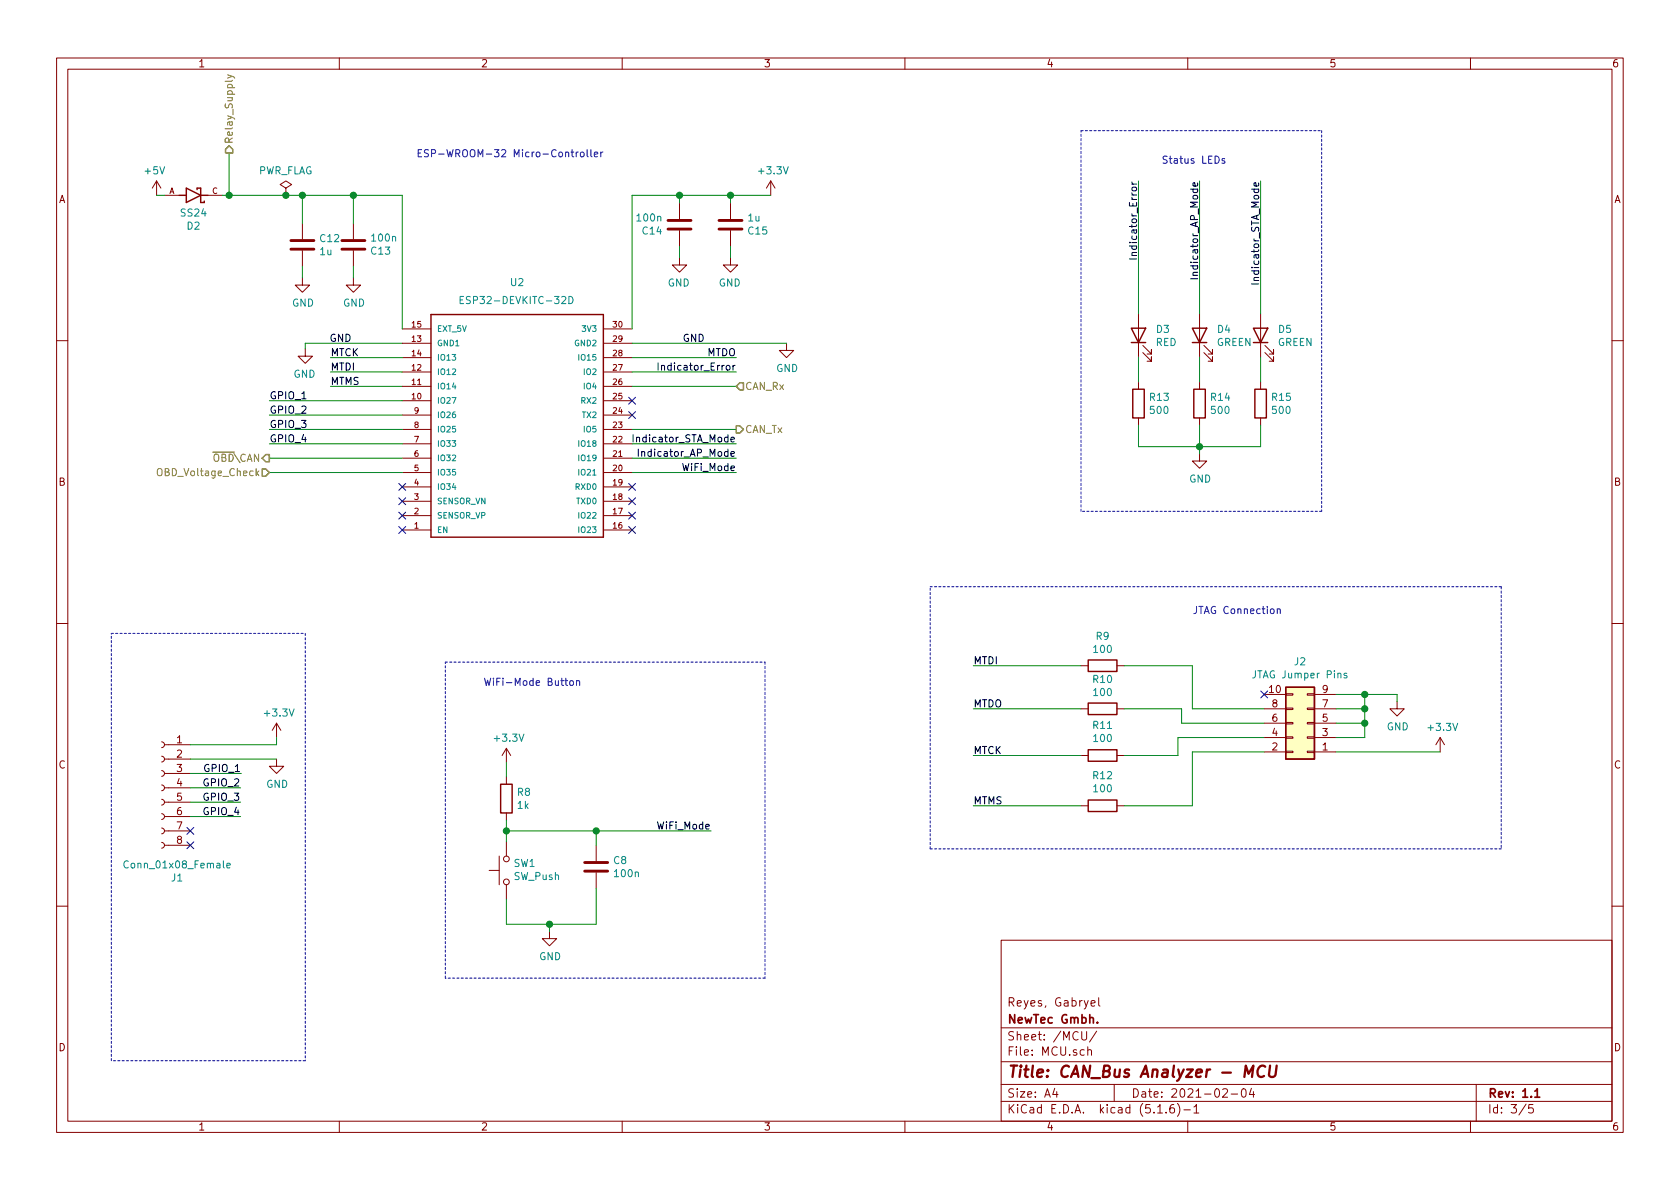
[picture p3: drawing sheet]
<svg xmlns="http://www.w3.org/2000/svg" width="297mm" height="210mm" viewBox="0 0 297 210" stroke-linecap="round" stroke-linejoin="round" font-family="sans-serif">
<g fill="none" stroke="#840000" stroke-width=".18">
<path d="M10 10.3h277v189.9h-277zM12 12.2h273v186.1h-273zM60 10.3v1.9M110 10.3v1.9M160 10.3v1.9M210 10.3v1.9M260 10.3v1.9M27.7 32l.7 1.3M27.7 32v2.5M27.7 32l-.8 1.3M29.1 34.5h2.6M36.8 34.5h2.5"/>
<path d="M50.5 33.3l-1-.7 1-.6 1.1 .6-1.1 .7v1.2M50.5 34.5h.1M53.5 39.5v2.8M62.5 39.5v2.8M120.1 35.9v2.8M129.2 35.9v2.8M136.3 32l-.8 1.3M136.3 32v2.5M136.3 32l.7 1.3M53.5 49.1v1.3h1.2l-1.2 1.3-1.3-1.3h1.3M53.5 44.3v2.8M62.5 49.1v1.3h1.3l-1.3 1.3-1.3-1.3h1.3"/>
<path d="M62.5 44.3v2.8M71.1 58.2h5.1M106.7 58.2h5.1M120.1 45.6v1.3h-1.2l1.2 1.2 1.3-1.2h-1.3M120.1 40.8v2.8M129.2 45.6v1.3h-1.3l1.3 1.2 1.2-1.2h-1.2M129.2 40.8v2.8M201.3 55.5v7.6M212.1 55.5v7.6M222.9 55.5v7.6M10 60.2h2M54 61.7v1.3h-1.3l1.3 1.3 1.2-1.3h-1.2"/>
<path d="M71.1 70.9h5.1M71.1 68.3h5.1M71.1 65.8h5.1M71.1 60.7h5.1M71.1 63.2h5.1M71.1 78.5h5.1M71.1 75.9h5.1M71.1 73.4h5.1M106.7 70.9h5.1M106.7 68.3h5.1M106.7 65.8h5.1M106.7 60.7h5.1"/>
<path d="M106.7 63.2h5.1M106.7 78.5h5.1M106.7 75.9h5.1M106.7 73.4h5.1M139.1 60.7v1.3h1.2l-1.2 1.2-1.3-1.2h1.3M201.3 67.6v1.2M201.3 73.9v1.3M202.1 62.4l1.5 1.5v-.8v.8h-.8M202.1 61.1l1.5 1.5v-.8v.8h-.8M212.1 67.6v1.2M212.1 73.9v1.3M212.9 62.4l1.5 1.5v-.8v.8h-.8"/>
<path d="M212.9 61.1l1.5 1.5v-.8v.8h-.8M222.9 67.6v1.2M222.9 73.9v1.3M223.6 62.4l1.6 1.5v-.8v.8h-.8M223.6 61.1l1.6 1.5v-.8v.8h-.8M285 60.2h2M71.1 93.7h5.1M71.1 91.2h5.1M71.1 88.6h5.1M71.1 86.1h5.1M71.1 83.6h5.1M71.1 81h5.1"/>
<path d="M106.7 93.7h5.1M106.7 91.2h5.1M106.7 88.6h5.1M106.7 86.1h5.1M106.7 83.6h5.1M106.7 81h5.1M212.1 80.3v1.2h1.3l-1.3 1.3-1.3-1.3h1.3M10 110.3h2M191.1 117.7h1.3M197.5 117.7h1.3M285 110.3h2M28.6 138.8l.3 .1 .2 .3-.1 .4-.4 .2"/>
<path d="M28.6 136.3l.3 .1 .2 .3-.1 .4-.4 .2M28.6 133.7l.3 .2 .2 .2-.1 .5-.4 .1M28.6 131.2l.3 .1 .2 .3-.1 .4-.4 .2M29.1 139.3h4.6M29.1 136.8h4.6M29.1 134.2h4.6M29.1 131.7h4.6M48.9 134.2v1.3h1.3l-1.3 1.3-1.3-1.3h1.3M48.9 127.9l-.8 1.3M48.9 127.9v2.5M48.9 127.9l.8 1.3M89.5 132.3v2.6"/>
<path d="M89.5 137.4v1.3M89.5 132.3l-.7 1.3M89.5 132.3l.8 1.3M191.1 133.6h1.3M191.1 125.3h1.3M197.5 133.6h1.3M197.5 125.3h1.3M223.5 133h3.8M223.5 122.8h3.8M223.5 130.4h3.8M223.5 127.9h3.8M223.5 125.3h3.8"/>
<path d="M227.3 122.7h1.3v.2h-1.3zM227.3 125.2h1.3v.3h-1.3zM227.3 130.3h1.3v.3h-1.3zM227.3 132.8h1.3v.3h-1.3zM227.3 127.8h1.3v.2h-1.3zM231.1 122.7h1.3v.2h-1.3zM231.1 125.2h1.3v.3h-1.3zM231.1 130.3h1.3v.3h-1.3zM231.1 132.8h1.3v.3h-1.3zM231.1 127.8h1.3v.2h-1.3zM232.4 133h3.8M232.4 122.8h3.8"/>
<path d="M232.4 130.4h3.8M232.4 127.9h3.8M232.4 125.3h3.8M247 124.1v1.2h1.3l-1.3 1.3-1.3-1.3h1.3M254.6 130.4l-.7 1.3M254.6 130.4v2.6M254.6 130.4l.8 1.3M28.6 149l.3 .1 .2 .3-.1 .4-.4 .2M28.6 146.4l.3 .2 .2 .2-.1 .5-.4 .1M28.6 143.9l.3 .1 .2 .3-.1 .4-.4 .2M28.6 141.3l.3 .2 .2 .3-.1 .4-.4 .2M29.1 149.5h4.6"/>
<path d="M29.1 146.9h4.6M29.1 144.4h4.6M29.1 141.9h4.6M86.5 153.9h1.8M88.3 151.4v5.1M89.5 143.8v1.2M89.5 148.8v2.6M89.5 156.5v2.5M105.4 149.5v2.8M105.4 154.3v2.8M191.1 142.5h1.3M197.5 142.5h1.3"/>
<path d="M10 160.2h2M97.2 164.7v1.3h1.2l-1.2 1.3-1.3-1.3h1.3M177 166.3h108v32h-108zM192.9 177.4l.7-.1-.1-.3-.4-.1-.2 .2 .1 .7h.5M194.3 176.4v1.3l.2 .2M285 160.2h2M60 198.3v1.9M110 198.3v1.9M160 198.3v1.9M177 194.8h108M177 191.8h108M177 187.8h108"/>
<path d="M177 181.8h108M186.5 192.5l-.4 1h1M186.8 193v1M191.3 182.4v1.2l.3 .3h.2l.3-.3v-1.2M192.3 185.7h.1a.37 .37 0 0 1 .6 .1v.8M192.3 185.1v1.5M193.9 182.3l-1.3 2M197 191.8v3M204.7 196.8h.8M206.2 196.7v.1M207.5 195.3a.59 .59 0 0 0-.7 .7v.5l.2 .2 .4 .1 .2-.1 .1-.5-.2-.2-.4-.1-.3 .3M208.2 195.1a1.71 1.71 0 0 1 0 2.3"/>
<path d="M209.3 196.3h1.2M210 198.3v1.9M211.1 195.8l.4-.5v1.5M211.1 196.8h.9M216.2 192.7l.2-.2h.4l.2 .5-.9 1h.9M217.7 193.5h1.1M219.6 192.7l.4-.2a.94 .94 0 0 1 0 1.5 .82 .82 0 0 1-.4-1.3zM221.3 192.5l-.4 1h.9M221.6 193v1M260 198.3v1.9M261 191.8v6.5M269.8 195.2l-1.2 2"/>
<path d="M271 195.3h-.7v.7l.2-.1 .5 .1 .1 .2-.1 .5-.2 .1-.5-.1"/>
<circle cx="89.5" cy="151.9" r=".51"/>
<circle cx="89.5" cy="156" r=".51"/>
</g>
<path d="M194 180.8v.1M271.4 193l.4-.5v1.5M271.4 194h.8" fill="none" stroke="#840000" stroke-width=".3"/>
<path d="M220 190.4l.3-2 .5 1.5 .8-1.5-.2 2M223.7 188.6a.88 .88 0 0 0-1 0 .88 .88 0 0 0-.4 1 .7 .7 0 0 0 .3 .8 .7 .7 0 0 0 .9-.1M224.6 188.4l-.2 1.7 .1 .2a.66 .66 0 0 0 1-.2l.2-1.7" fill="none" stroke="#840000" stroke-width=".41"/>
<g fill="none" stroke="#840000" stroke-width=".25">
<path d="M31.7 34.5h1.2M32.9 33.3l2.6 1.2-2.6 1.3zM34.8 33.5v-.2h.7v2.5h.6v-.2M35.5 34.5h1.3M76.2 55.6h30.5v39.4h-30.5zM200 58h2.6l-1.3 2.6zM210.8 58h2.6l-1.3 2.6zM221.6 58h2.6l-1.3 2.6zM200 60.6h2.6M200.3 68.8h2v5.1h-2zM210.8 60.6h2.6M211.1 68.8h2v5.1h-2z"/>
<path d="M221.6 60.6h2.6M221.9 68.8h2v5.1h-2zM192.4 116.7h5.1v2h-5.1zM88.5 138.7h2.1v5.1h-2.1zM192.4 132.6h5.1v2h-5.1zM192.4 124.3h5.1v2.1h-5.1zM227.3 121.5h5.1v12.7h-5.1zM192.4 141.5h5.1v2h-5.1z"/>
</g>
<path d="M81.4 53h.4M82 52.4h-.6v1.3h.6M100.6 52.4a.64 .64 0 0 1 .7 .7 .64 .64 0 0 1-.7 .6zM238.1 119.1l-.3-.1-.2 .2 .1 .2 .4 .1v.3h-.5M22.7 152.3a.6 .6 0 0 0-.8 .5 .6 .6 0 0 0 .6 .7l.2-.1M40.1 153.1l.6-.1-.1-.3-.3-.1-.2 .2 .1 .6h.4" fill="none" stroke="#008484" stroke-width=".18"/>
<path d="M118.1 39h4.1M127.1 39h4.1M51.4 42.5h4.1M51.4 44.1h4.1M60.5 42.5h4M60.5 44.1h4M118.1 40.5h4.1M127.1 40.5h4.1M103.4 154h4M103.4 152.5h4" fill="none" stroke="#840000" stroke-width=".51"/>
<path d="M227.3 121.5h5.1v12.7h-5.1z" fill="#ffffc2" stroke="#ffffc2" stroke-width=".18"/>
<g fill="none" stroke="#0000c2" stroke-width=".18" stroke-dasharray=".4 .4">
<path d="M191.1 23.1h42.6M233.7 23.1v67.3M191.1 90.4v-67.3M233.7 90.4h-42.6M19.7 112h34.3M54 112v75.6M78.7 117.1h56.6M135.3 117.1v55.9M164.5 103.8h100.9M265.4 103.8v46.3M164.5 150.1v-46.3M265.4 150.1h-100.9"/>
<path d="M78.7 173v-55.9M135.3 173h-56.6M19.7 187.6v-75.6M54 187.6h-34.3"/>
</g>
<g fill="none" stroke="#008400" stroke-width=".18">
<path d="M27.7 34.5h1.4M39.3 34.5h31.8v23.7M40.5 27v7.5M53.5 34.5v5M62.5 34.5v5M120.1 34.5v1.4M129.2 34.5v1.4M136.3 34.5h-24.5v23.7M201.3 32v23.5M212.1 32v23.5M222.9 32v23.5M53.5 47.1v2"/>
<path d="M62.5 47.1v2M120.1 43.6v2M129.2 43.6v2M47.6 78.5h23.5M47.6 75.9h23.5M47.6 73.4h23.5M47.6 70.9h23.5M58.4 68.3h12.7M58.4 65.8h12.7M58.4 63.2h12.7M71.1 60.7h-17.1v1M111.8 78.5h18.4"/>
<path d="M111.8 75.9h18.4M111.8 68.3h18.4M111.8 65.8h18.4M111.8 63.2h18.4M111.8 60.7h27.3M201.3 75.2v3.8h21.6v-3.8M201.3 63.1v4.5M212.1 63.1v4.5M212.1 75.2v5.1M222.9 63.1v4.5M47.6 83.6h23.5M47.6 81h23.5"/>
<path d="M111.8 83.6h18.4M111.8 81h18.4M172.1 117.7h19M198.8 117.7h12v7.6h12.7M33.7 139.3h8.8M33.7 134.2h15.2M33.7 136.8h9M48.9 130.4v1.3h-15.2M89.5 134.9v2.5M172.1 125.3h19M172.1 133.6h19M198.8 125.3h10.1v2.6h14.6"/>
<path d="M223.5 133h-12.7v9.5h-12M223.5 130.4h-15.2v3.2h-9.5M236.2 122.8h10.8v1.3M236.2 125.3h5.1M236.2 133h18.4M236.2 127.9h5.1M241.3 122.8v7.6h-5.1M33.7 144.4h8.8M33.7 141.9h8.8M89.5 145v3.8M89.5 146.9h36.2M105.4 157.1v6.3h-15.9v-4.4"/>
<path d="M105.4 146.9v2.6M172.1 142.5h19M97.2 163.4v1.3"/>
</g>
<path d="M40.2 13.2l1.2 .4 .1 .2M41.1 13.5l-.9 .3M27.9 83a.45 .45 0 0 1 .7 0 .88 .88 0 0 1-.3 1.1h-.3a1.07 1.07 0 0 1-.1-1.1z" fill="none" stroke="#848400" stroke-width=".18"/>
<path d="M39.9 26.4l.6-.6 .6 .6v.6h-1.2zM130.2 75.3h.6l.6 .6-.6 .7h-.6zM130.8 67.7h.6v1.3h-.6l-.6-.7zM46.4 82.9h.6l.6 .7-.6 .6h-.6zM47 80.4h.6v1.3h-.6l-.6-.7z" fill="none" stroke="#848400" stroke-width=".25"/>
<path d="M200.1 32.2l.3 .4M211.7 32.4l.1 .3-.2 .2-.6-.1v-.4l.2-.1 .1 .6M222.5 32.4l.1 .3-.2 .2-.6-.1v-.4l.2-.1 .1 .6M199.7 45.8h1.3M210.5 49.3h1.3M221.3 50.2h1.3M111.9 76.9v1.3M112.9 79.4v1.3M116.4 64.2v1.3M129.2 77.7l.6-.1v-.2l-.4-.1-.2 .2 .1 .6h.5M130 64.6l-.4 .2M129.2 80.3l.6-.1v-.3h-.4l-.2 .1 .1 .6h.5" fill="none" stroke="#000" stroke-width=".18"/>
<path d="M73.9 27.1h.5M74.5 26.5h-.6v1.2h.6M75.7 26.5h-.4l-.2 .1v.3l.5 .3 .1 .3-.2 .2h-.5M76.3 27.1h.6l.1-.5-.2-.1h-.5v1.2M77.6 27.2h.9M106.6 26.9l-.4 .2M206.4 27.7l-.5-.1-.2 .1v.4l.5 .2 .2 .3-.3 .3-.5-.1M85.7 119.9l.3 1.3 .2-.9 .3 .9 .3-1.3M225.8 107.8l.2-.1h.3l.1 .8M225.8 107.7v.8M101.9 120.5l.2-.1h.3l.1 .8" fill="none" stroke="#0000c2" stroke-width=".18"/>
<g fill="#008400" stroke="#008400" stroke-width=".25">
<circle cx="40.5" cy="34.5" r=".51"/>
<circle cx="89.5" cy="146.9" r=".51"/>
<circle cx="50.5" cy="34.5" r=".51"/>
<circle cx="62.5" cy="34.5" r=".51"/>
<circle cx="97.2" cy="163.4" r=".51"/>
<circle cx="53.5" cy="34.5" r=".51"/>
<circle cx="212.1" cy="79" r=".51"/>
<circle cx="105.4" cy="146.9" r=".51"/>
<circle cx="241.3" cy="127.9" r=".51"/>
<circle cx="120.1" cy="34.5" r=".51"/>
<circle cx="129.2" cy="34.5" r=".51"/>
<circle cx="241.3" cy="125.3" r=".51"/>
<circle cx="241.3" cy="122.8" r=".51"/>
</g>
<g fill="none" stroke="#000084" stroke-width=".18">
<path d="M111.2 70.3l1.2 1.2M111.2 72.8l1.2 1.2M112.4 70.3l-1.2 1.2M112.4 72.8l-1.2 1.2M70.5 93.1l1.2 1.2M70.5 90.6l1.2 1.2M70.5 88l1.2 1.2M70.5 85.5l1.2 1.2M71.7 93.1l-1.2 1.2M71.7 90.6l-1.2 1.2M71.7 88l-1.2 1.2M71.7 85.5l-1.2 1.2"/>
<path d="M111.2 93.1l1.2 1.2M111.2 90.6l1.2 1.2M111.2 88l1.2 1.2M111.2 85.5l1.2 1.2M112.4 93.1l-1.2 1.2M112.4 90.6l-1.2 1.2M112.4 88l-1.2 1.2M112.4 85.5l-1.2 1.2M222.9 122.2l1.2 1.2M224.1 122.2l-1.2 1.2M33 148.9l1.3 1.2M33 146.3l1.3 1.2"/>
<path d="M34.3 148.9l-1.3 1.2M34.3 146.3l-1.3 1.2"/>
</g>
<text font-size="2.8" fill="#840000" x="178" y="190.5">Title: CAN_Bus Analyzer - MCU</text>
<g font-size="2.1" fill="#840000">
<text x="178" y="178">Reyes, Gabryel</text>
<text x="178" y="184">Sheet: /MCU/</text>
<text x="178" y="181">NewTec Gmbh.</text>
<text x="178" y="186.7">File: MCU.sch</text>
<text x="178" y="196.9">KiCad E.D.A. kicad (5.1.6)-1</text>
<text x="178" y="194.1">Size: A4</text>
<text x="200" y="194.1">Date: 2021-02-04</text>
<text x="263" y="194.1">Rev: 1.1</text>
<text x="263" y="196.9">Id: 3/5</text>
</g>
<g font-size="1.8" fill="#840000">
<text x="35" y="11.9">1</text>
<text x="85" y="11.9">2</text>
<text x="135" y="11.9">3</text>
<text x="185" y="11.9">4</text>
<text x="235" y="11.9">5</text>
<text x="285" y="11.9">6</text>
<text x="10.4" y="35.9">A</text>
<text x="285.4" y="35.9">A</text>
<text x="10.4" y="85.9">B</text>
<text x="285.4" y="85.9">B</text>
<text x="224.5" y="122.5">10</text>
<text x="224.9" y="125.1">8</text>
<text x="233.8" y="125.1">7</text>
<text x="233.8" y="122.5">9</text>
<text x="31.3" y="131.4">1</text>
<text x="224.9" y="130.2">4</text>
<text x="224.9" y="127.6">6</text>
<text x="233.8" y="130.2">3</text>
<text x="233.8" y="127.6">5</text>
<text x="10.4" y="135.9">C</text>
<text x="31.3" y="134">2</text>
<text x="31.3" y="136.5">3</text>
<text x="224.9" y="132.7">2</text>
<text x="233.8" y="132.7">1</text>
<text x="285.4" y="135.9">C</text>
<text x="31.3" y="139.1">4</text>
<text x="31.3" y="141.6">5</text>
<text x="31.3" y="144.1">6</text>
<text x="31.3" y="146.7">7</text>
<text x="31.3" y="149.2">8</text>
<text x="10.4" y="185.9">D</text>
<text x="285.4" y="185.9">D</text>
<text x="35" y="199.9">1</text>
<text x="85" y="199.9">2</text>
<text x="135" y="199.9">3</text>
<text x="185" y="199.9">4</text>
<text x="235" y="199.9">5</text>
<text x="285" y="199.9">6</text>
</g>
<g font-size="1.8" fill="#848400">
<text x="41.1" y="25.5" transform="rotate(-90 41.1 25.5)">Relay_Supply</text>
<text x="131.7" y="69">CAN_Rx</text>
<text x="131.7" y="76.6">CAN_Tx</text>
<text x="37.8" y="81.7">OBD\CAN</text>
<text x="28.5" y="84.2">OBD_Voltage_Check</text>
</g>
<g font-size="1.8" fill="#0000c2">
<text x="78.7" y="27.8">ESP-WROOM-32 Micro-Controller</text>
<text x="206.5" y="29">Status LEDs</text>
<text x="210.8" y="108.6">JTAG Connection</text>
<text x="87.7" y="121.3">WiFi-Mode Button</text>
</g>
<g font-size="1.8" fill="#008484">
<text x="25.7" y="30.8">+5V</text>
<text x="45.6" y="30.8">PWR_FLAG</text>
<text x="134.3" y="30.8">+3.3V</text>
<text x="32.1" y="38.3">SS24</text>
<text x="33.1" y="40.6">D2</text>
<text x="112.8" y="39.2">100n</text>
<text x="113.7" y="41.5">C14</text>
<text x="132.3" y="39.2">1u</text>
<text x="132.4" y="41.5">C15</text>
<text x="56.6" y="45.1">1u</text>
<text x="56.7" y="42.8">C12</text>
<text x="65.7" y="45">C13</text>
<text x="65.9" y="42.7">100n</text>
<text x="82.5" y="53.8">ESP32-DEVKITC-32D</text>
<text x="90.3" y="50.6">U2</text>
<text x="118.1" y="50.7">GND</text>
<text x="127.1" y="50.7">GND</text>
<text x="51.6" y="54.2">GND</text>
<text x="60.7" y="54.2">GND</text>
<text x="204.5" y="58.9">D3</text>
<text x="215.3" y="58.9">D4</text>
<text x="226.1" y="58.9">D5</text>
<text x="137.2" y="65.8">GND</text>
<text x="204.3" y="61.2">RED</text>
<text x="215.1" y="61.2">GREEN</text>
<text x="225.9" y="61.2">GREEN</text>
<text x="51.9" y="66.8">GND</text>
<text x="203.4" y="70.9">R13</text>
<text x="214.1" y="70.9">R14</text>
<text x="224.9" y="70.9">R15</text>
<text x="203.5" y="73.2">500</text>
<text x="214.3" y="73.2">500</text>
<text x="225.1" y="73.2">500</text>
<text x="210.3" y="85.3">GND</text>
<text x="193.8" y="113.2">R9</text>
<text x="193.5" y="115.5">100</text>
<text x="222" y="120">JTAG Jumper Pins</text>
<text x="228.9" y="117.6">J2</text>
<text x="193.3" y="120.8">R10</text>
<text x="193.5" y="123.1">100</text>
<text x="46.9" y="126.7">+3.3V</text>
<text x="87.6" y="131.2">+3.3V</text>
<text x="193.3" y="128.9">R11</text>
<text x="193.5" y="131.2">100</text>
<text x="245.2" y="129.2">GND</text>
<text x="252.7" y="129.3">+3.3V</text>
<text x="193.3" y="137.8">R12</text>
<text x="47.1" y="139.3">GND</text>
<text x="91.5" y="140.7">R8</text>
<text x="91.5" y="143">1k</text>
<text x="193.5" y="140.1">100</text>
<text x="22.6" y="153.6">Conn_01x08_Female</text>
<text x="30.4" y="155.9">J1</text>
<text x="90.9" y="153.3">SW1</text>
<text x="90.9" y="155.6">SW_Push</text>
<text x="108.5" y="152.8">C8</text>
<text x="108.8" y="155.1">100n</text>
<text x="95.3" y="169.8">GND</text>
</g>
<g font-size="1.8">
<text x="201" y="44.8" transform="rotate(-90 201 44.8)">Indicator_Error</text>
<text x="211.8" y="48.5" transform="rotate(-90 211.8 48.5)">Indicator_AP_Mode</text>
<text x="222.6" y="49.6" transform="rotate(-90 222.6 49.6)">Indicator_STA_Mode</text>
<text x="58.3" y="60.4">GND</text>
<text x="58.4" y="63">MTCK</text>
<text x="58.4" y="65.5">MTDI</text>
<text x="117.4" y="65.5">Indicator_Error</text>
<text x="120.6" y="60.4">GND</text>
<text x="125" y="63">MTDO</text>
<text x="47.6" y="70.6">GPIO_1</text>
<text x="58.4" y="68.1">MTMS</text>
<text x="47.6" y="75.7">GPIO_3</text>
<text x="47.6" y="73.1">GPIO_2</text>
<text x="47.6" y="78.2">GPIO_4</text>
<text x="112.6" y="78.2">Indicator_STA_Mode</text>
<text x="113.7" y="80.8">Indicator_AP_Mode</text>
<text x="120.8" y="83.3">WiFi_Mode</text>
<text x="172.1" y="117.5">MTDI</text>
<text x="172.1" y="125.1">MTDO</text>
<text x="36.3" y="136.5">GPIO_1</text>
<text x="172.1" y="133.3">MTCK</text>
<text x="36.1" y="141.6">GPIO_3</text>
<text x="36.1" y="139.1">GPIO_2</text>
<text x="172.1" y="142.2">MTMS</text>
<text x="36.1" y="144.1">GPIO_4</text>
<text x="116.4" y="146.7">WiFi_Mode</text>
</g>
<g font-size="1.4" fill="#840000">
<text x="29.9" y="34.3">A</text>
<text x="37.5" y="34.3">C</text>
<text x="72.9" y="57.9">15</text>
<text x="108.4" y="57.9">30</text>
<text x="72.9" y="65.5">12</text>
<text x="72.9" y="60.4">13</text>
<text x="72.9" y="63">14</text>
<text x="108.4" y="65.5">27</text>
<text x="108.4" y="63">28</text>
<text x="108.4" y="60.4">29</text>
<text x="72.9" y="70.6">10</text>
<text x="72.9" y="68.1">11</text>
<text x="108.4" y="70.6">25</text>
<text x="108.4" y="68.1">26</text>
<text x="73.3" y="75.7">8</text>
<text x="73.3" y="73.1">9</text>
<text x="108.4" y="75.7">23</text>
<text x="108.4" y="73.1">24</text>
<text x="73.3" y="83.3">5</text>
<text x="73.3" y="80.8">6</text>
<text x="73.3" y="78.2">7</text>
<text x="108.4" y="83.3">20</text>
<text x="108.4" y="80.8">21</text>
<text x="108.4" y="78.2">22</text>
<text x="73.3" y="88.4">3</text>
<text x="73.3" y="85.8">4</text>
<text x="108.4" y="88.4">18</text>
<text x="108.4" y="85.8">19</text>
<text x="73.3" y="93.5">1</text>
<text x="73.3" y="90.9">2</text>
<text x="108.4" y="93.5">16</text>
<text x="108.4" y="90.9">17</text>
</g>
<g font-size="1.4" fill="#008484">
<text x="77.2" y="58.7">EXT_5V</text>
<text x="103.1" y="58.7">3V3</text>
<text x="77.2" y="61.2">GND1</text>
<text x="77.2" y="63.7">IO13</text>
<text x="101.7" y="61.2">GND2</text>
<text x="102.6" y="63.7">IO15</text>
<text x="77.2" y="71.4">IO27</text>
<text x="77.2" y="68.8">IO14</text>
<text x="77.2" y="66.3">IO12</text>
<text x="102.9" y="71.4">RX2</text>
<text x="103.4" y="68.8">IO4</text>
<text x="103.4" y="66.3">IO2</text>
<text x="77.2" y="76.4">IO25</text>
<text x="77.2" y="73.9">IO26</text>
<text x="103.1" y="73.9">TX2</text>
<text x="103.4" y="76.4">IO5</text>
<text x="77.2" y="81.5">IO32</text>
<text x="77.2" y="79">IO33</text>
<text x="102.6" y="81.5">IO19</text>
<text x="102.6" y="79">IO18</text>
<text x="77.2" y="89.1">SENSOR_VN</text>
<text x="77.2" y="86.6">IO34</text>
<text x="77.2" y="84.1">IO35</text>
<text x="101.9" y="86.6">RXD0</text>
<text x="102.1" y="89.1">TXD0</text>
<text x="102.6" y="84.1">IO21</text>
<text x="77.2" y="94.2">EN</text>
<text x="77.2" y="91.7">SENSOR_VP</text>
<text x="102.6" y="94.2">IO23</text>
<text x="102.6" y="91.7">IO22</text>
</g>
</svg>
